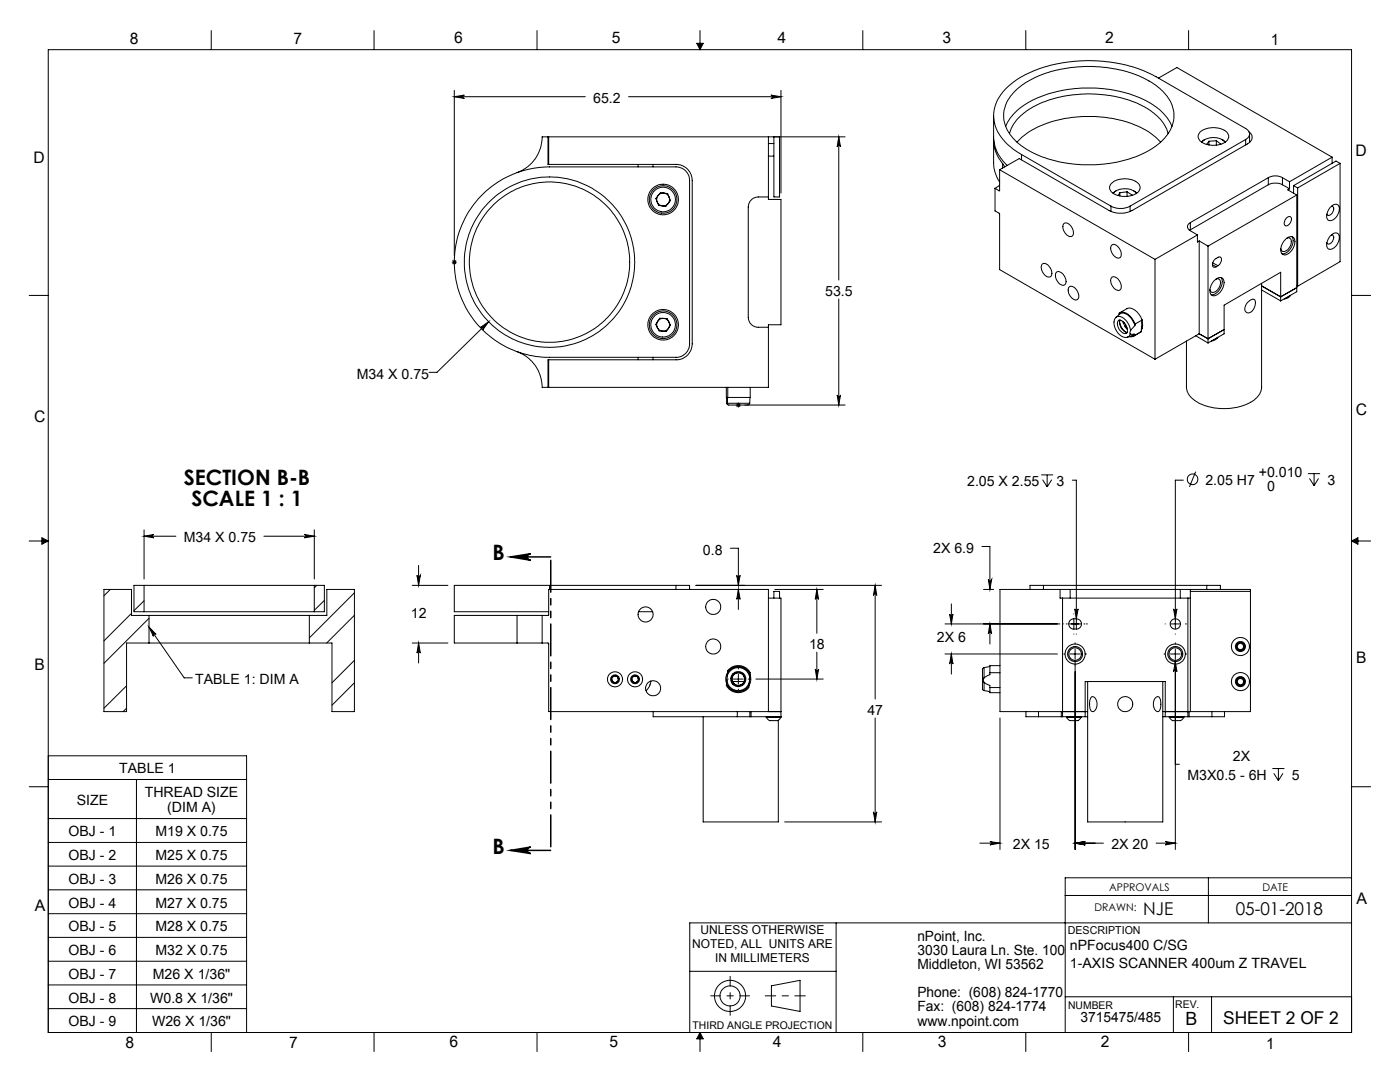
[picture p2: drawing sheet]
<svg xmlns="http://www.w3.org/2000/svg" width="279mm" height="216mm" viewBox="0 0 279 216" stroke-linecap="round" stroke-linejoin="round" font-family="sans-serif">
<g fill="none" stroke="#000" stroke-width=".2">
<path d="M9.6 9.9h260.1v196.1h-260.1zM42.2 6.1v3.8M74.6 6.1v3.8M90.7 18v33M90.7 19.3h26.1M90.7 19.3l2-.3a.34 .34 0 0 0-.3 .3 .34 .34 0 0 0 .3 .3zM107.2 6.1v3.8M125.4 19.3h30.5M139.1 8.6h1.2l-.6 1.3zM139.7 6.1v3.8M153.8 19l2.1 .3-2.1 .3a.34 .34 0 0 0 .4-.3 .34 .34 0 0 0-.4-.3zM155.9 18v20.5"/>
<path d="M172.2 6.1v3.8M202.6 18.2a20.4 20.4 0 0 1 12.9-4.9 23.2 23.2 0 0 1 15.8 4.2 6.8 6.8 0 0 1 2.8 7.1 10.8 10.8 0 0 1-6.8 6.4 26.7 26.7 0 0 1-22.3-1.2 8.2 8.2 0 0 1-4.7-7.2 7 7 0 0 1 2.3-4.4zM204.7 6.1v3.8M231.2 15.6l3.7-2.1 31 17.9M237.2 6.1v3.8M95.5 39.6a19.3 19.3 0 0 1 14.2-6.3h25.6a2.67 2.67 0 0 1 2.3 2.7v32.6a2.65 2.65 0 0 1-2.7 2.7h-25.2a19 19 0 0 1-17.4-11.3 19 19 0 0 1 3.2-20.4zM109.4 27.3v5.5h.1M109.4 27.3h.1M109.4 27.3h-1.2v.6a7.5 7.5 0 0 1-5 6.5M109.5 32.8h25.4a3.3 3.3 0 0 1 3.2 3.2v32.6a3.2 3.2 0 0 1-3.2 3.2h-25.4M109.5 27.3h59.2M109.5 27.3v5.5"/>
<path d="M127.4 32.8v.5M130.3 32.8v.5M131.8 38.5l1.4 .1 .6 1.4-.9 1.2-1.5-.2-.5-1.4zM153.4 39.3h-2.1a2.05 2.05 0 0 0-2 2v22a1.99 1.99 0 0 0 2 2h2.1M153.4 27.3v12.5h2.5v25h-2.5v12.5h-43.9M153.4 28.6h1M153.4 31.2h1M154.4 27.3v12h1.2v-12M167.4 27.3v28.6M167.4 27.3l.3 2a.34 .34 0 0 0-.3-.3 .34 .34 0 0 0-.3 .3zM198.3 23.1v4.3a7.8 7.8 0 0 0 2.7 5.6M198.3 27.7a7.2 7.2 0 0 0 1.8 4.9"/>
<path d="M198.3 28v4.5a7.2 7.2 0 0 0 1.2 3.8M198.6 37.6v4.5l.9 .6v11.1l31 17.9M198.6 37.6l.8 .5M199.5 38l-.1 .1M199.5 36.9l-.9 .7M199.5 33.9l31 17.9M199.5 33.9v4.1M200.1 32.6l.4 .7M200.1 32.6v.9M200.7 25.2a11.7 11.7 0 0 1 7.3-6 26.7 26.7 0 0 1 21.6 1.4 10 10 0 0 1 4.3 4.6M201.5 26.7a9.4 9.4 0 0 1 5.7-5.9 25.3 25.3 0 0 1 21.4 .6 8.6 8.6 0 0 1 4.5 5.3M203 28.4a17.8 17.8 0 0 1 11.4-5 23.8 23.8 0 0 1 15 3.1l2.2 1.9"/>
<path d="M203.9 30.8l17.8 10.3M203.9 30.8v1.1M221.7 36.7a4.2 4.2 0 0 1 5.7 .1 1.48 1.48 0 0 1-1.2 2.1l-1.3 .3a3.3 3.3 0 0 1-3.4-1.4l-.1-.5zM222.2 38.6a3.3 3.3 0 0 1 4.6 0M222.7 38.1l-.6 .4M223.5 38.5l-.3 .5M223.5 38.5v.6M224.9 38.3l1 .6v.1M224.9 38.3l-1.4 .2M224.9 38.3v.9M226.2 38.1l.7 .4M239.5 26.4v-.1a4.4 4.4 0 0 1 5.4 .2 1.4 1.4 0 0 1-.9 2.1l-.9 .3-1.4 .1a2.37 2.37 0 0 1-2.6-1.8z"/>
<path d="M239.9 28.4a3.3 3.3 0 0 1 4.6 0M240.4 27.9l-.6 .4M241.3 28.2l-.5 .6M241.3 28.2v.7M242.7 28.1l.9 .7M242.7 28.1l-1.4 .1M242.7 28.1v.9M243.9 27.9l.6 .4M248.6 27.8a1.16 1.16 0 0 0 .8-1.1 1.16 1.16 0 0 0-.8-1.1l-17.9-10.3a29.6 29.6 0 0 0-27.2 .2 9.8 9.8 0 0 0-5.2 7 8 8 0 0 0 3.6 7l2 1.3M248.6 27.8l-23.1 13.3M248.6 27.8v1.1M249.3 26.3a1.35 1.35 0 0 1 .6 1.3 1.35 1.35 0 0 1-.9 1.1l-23.3 13.4a5.1 5.1 0 0 1-4.3-.1l-18-10.4-3.9 2.3"/>
<path d="M249.4 26.7v1.7M253.1 35.5a3 3 0 0 1 2.8 0M253.1 36.9l.1-.1a3.2 3.2 0 0 1 2.7 .1M253.1 35.5l-15.5 8.9M253.1 36.9l-15.5 9M253.1 35.5v1.4M255.9 35.5l1.5 .8M255.9 36.9l1.5 .8M255.9 35.5v1.4M257.4 37.7l-.4 .2 1.8 1M257.4 36.3v1.4M258.2 37l.8 .5"/>
<path d="M258.2 37v1.6M258.8 38.9v19.3l-3.2 1.8M258.8 38.9l-17.7 10.2M259 37.5v19.6M265.9 31.4l-8.5 4.9M265.9 31.4v1.2M267.4 32.6l-.8-.5-8.4 4.9M267.4 32.6l-8.4 4.9M267.4 32.6v19.6l-8.4 4.9M5.8 58.9h3.8M90.2 52.3h1M90.3 52l.7 .7"/>
<path d="M90.7 51.8v1M91 52l-.7 .7M167.4 59.7v21.1M208 52.7a1.17 1.17 0 0 1 1.7 .9 1.02 1.02 0 0 1-.3 1.7 1.95 1.95 0 0 1-1.4-2.6zM210.8 54.3a1.37 1.37 0 0 1 1.8 1.1 1 1 0 0 1-.4 1.5 1.93 1.93 0 0 1-1.4-2.6zM212.3 44.6a1.44 1.44 0 0 1 1.8 1.3 .81 .81 0 0 1-.5 1.3 1.97 1.97 0 0 1-1.3-2.6zM213.3 57.4a1.1 1.1 0 0 1 1.7 .7l.1 .1a1.03 1.03 0 0 1-.4 1.7l-.2-.1a2.12 2.12 0 0 1-1.2-2.4zM221.7 41.1l.2 .1a4.2 4.2 0 0 0 3.6-.1M221.7 41.1v1.1M221.9 48.9a1.35 1.35 0 0 1 1.7 1l.1 .2a.91 .91 0 0 1-.5 1.4 1.89 1.89 0 0 1-1.3-2.6zM221.9 55.3a1.58 1.58 0 0 1 1.8 1.5 .78 .78 0 0 1-.3 1.1 .78 .78 0 0 1-1.1-.4l-.4-.7a1.3 1.3 0 0 1 0-1.5zM225.5 41.1v1.1"/>
<path d="M230.5 51.8v19.9M237.6 44.4a.87 .87 0 0 0-.6 .8 .87 .87 0 0 0 .6 .8l1.4 .9M237.6 45.9l-.2 .1M237.6 44.4v1.5M239 46.9v1.4l.3-.2M239 46.9l-8.5 4.9M239.3 48.1v18.5M239.3 48.1l1.8 1M241.1 49.1v19.3M242 52.8l.7 .4M242 52.5l1.1 .5M242.3 56.1a1.27 1.27 0 0 1 1.7-.5 2.46 2.46 0 0 1-.9 3.1 .94 .94 0 0 1-1.2 .2 .94 .94 0 0 1-.4-1.2l.2-.8z"/>
<path d="M242.7 55.7a.68 .68 0 0 1 .8 .2 .68 .68 0 0 1 0 .8 1.61 1.61 0 0 1-1.7 1.6l-.3-.5M243.1 53a1.18 1.18 0 0 0 .5-1.7h-.4l-.6 .3a1.18 1.18 0 0 0-.4 1.7l.5-.1M243.1 53l-.4 .2M243.7 55.4a2.54 2.54 0 0 1-1.1 3.2l-.9 .2M251.8 56.6v20.6a4.3 4.3 0 0 1-3.3 3.6l-1.4 .4-2.8 .3a8.8 8.8 0 0 1-7-2.7l-.4-.7-.1-.7v-9.3M251.8 57l3.8 2.2 3.2-1.8M251.8 57.9l3.8 2.1M256.6 47.7a.97 .97 0 0 1 1.8 .1 2.62 2.62 0 0 1-2.1 3 1.22 1.22 0 0 1-.6-1.8zM256.7 59.4l.8-.5-.5 .6-.7 .2M256.7 43.6a.54 .54 0 0 1 .6-.4 .54 .54 0 0 1 .4 .6l-.1 .4a.83 .83 0 0 1-1.2 .7l-.1-.1a1.38 1.38 0 0 1 .4-1.2zM256.8 47.5a.71 .71 0 0 1 .8 .2 .71 .71 0 0 1 .1 .9l-.2 .5a1.38 1.38 0 0 1-1.7 1l-.2-.5M257.8 47.2a2.51 2.51 0 0 1-1.1 3.2l-.5 .3-.3-.1"/>
<path d="M258.8 57l.2 .1M265.5 47.1a1 1 0 0 1 1.7-.2 2.27 2.27 0 0 1-1.9 2.8 1.31 1.31 0 0 1-.3-1.9zM265.5 41.3a1 1 0 0 1 1.7-.1 2.27 2.27 0 0 1-1.9 2.8 1.31 1.31 0 0 1-.3-1.9zM265.7 41.2a.68 .68 0 0 1 .5 .5 .68 .68 0 0 1-.2 .7h-.1a.64 .64 0 0 1-.4 .5 .64 .64 0 0 1-.7-.2M265.7 46.9a.68 .68 0 0 1 .5 .5 .68 .68 0 0 1-.2 .7l-.1 .1a.64 .64 0 0 1-.4 .5 .64 .64 0 0 1-.7-.3M269.7 58.9h3.8M95.8 65.4l1.7-1.2-1.2 1.6a.34 .34 0 0 0 0-.4 .34 .34 0 0 0-.5 0zM97.5 64.2l-10.3 10.1h-1.6M103.2 70.2a7.6 7.6 0 0 1 5 7.1h1.2M109.4 77.3h.1M109.5 71.8h-.1v5.5M109.5 71.8v5.5"/>
<path d="M127.4 71.3v.5M130.3 71.3v.5M131.7 63.5l1.4 .1 .7 1.3-.8 1.2-1.4-.1-.7-1.3zM145 77.3l.1 3.3v-.1M145.2 79.3l-.1 1.2M145.2 77.3v2M149.7 79.3l-.1 1.2M149.7 77.3v2h-4.5M167.1 78.8a.34 .34 0 0 0 .3 .3 .34 .34 0 0 0 .3-.3l-.3 2zM222.7 63.3a2.56 2.56 0 0 0 .8 3.5 1.51 1.51 0 0 0 1.5 .5M222.7 63.3l.7-.6a1.68 1.68 0 0 1 2.3 .7l.6 .9 .2 .7M222.7 63.3a1.8 1.8 0 0 1 2.4 1.2l.3 .5 .2 1"/>
<path d="M223.2 64a1.39 1.39 0 0 1 1.6 1.1l.2 .7a.59 .59 0 0 1-.3 .8 .59 .59 0 0 1-.8-.3 1.91 1.91 0 0 1-.7-2.3zM223.3 62.8v-.3a1.87 1.87 0 0 1 2.5 .9l.7 1.3M223.4 64.2l.4 1.1 .8 1M223.5 62.4l1.4-.8a2.3 2.3 0 0 1 2.6 1.4l.4 .9M223.5 63.9a2.01 2.01 0 0 0 1.5 2.4M224.1 64.2l.1 .4h.2M224.3 64.4l.1 .2M224.4 65l.6 .7M224.4 64.9v.1M224.5 64.6h-.1M224.6 64.9l.3 .5M224.6 64.9l-.2 .1"/>
<path d="M224.6 64.8l-.2 .1M224.7 64.9h-.1M225.6 66.6l.7 .1M225.6 66.6l-.2 .4-.4 .3M225.6 66v.6M226.3 66.7l-.4 .3-.9 .3M226.3 66.7v.3l-.1 .1-.8 .1M226.5 65l-.9 1M226.5 64.7v.3M227.8 66.2l-.2 .1M227.8 66.2l-1.6 .9M227.8 65.7h.1"/>
<path d="M227.9 64.2a1.93 1.93 0 0 1-.1 1.7M227.9 63.9l-1.4 .8M227.9 63.9l-.1 2.3M228 65.5l-.2 .1M238.6 67l2.5 1.4M239.3 66.6l-8.8 5.1M242.2 67.8l.8-.5-.5 .5-.7 .3M244.3 65.8l-3.2 1.8-1.8-1M249.1 60.2a.9 .9 0 0 1 1.3-.3 2.08 2.08 0 0 1-1.3 2.5 1.01 1.01 0 0 1-.4-1.7zM255.6 60v-5.7l-11.3 6.6v5.7l-3.2 1.8M145.1 80.5h4.5M146.8 80.8h1"/>
<path d="M147 80.5l.7 .7M147.4 80.3v1M147.7 80.5l-.7 .7M148.6 80.8h20.1M149.6 80.5l-.3 .3h-3.9l-.3-.2M207.8 94.8h2.4M208.1 95.7l.9 1.5M209 94.8v2.4M209.9 95.7l-.9 1.5M214 95.8h.8v29.7M236.1 95.8h-1.5v29.7M238.6 94.1l-1.2 3.1"/>
<path d="M261 94.5h2.5M261.3 95.5l1 1.4M262.3 94.5v2.4M263.1 95.5l-.8 1.4M5.8 107.9h3.8M8.4 107.3l1.2 .6-1.2 .7zM22 117.6l-1.3 1.3M28.8 107l1.9-.4a.34 .34 0 0 0-.3 .4 .34 .34 0 0 0 .3 .3zM28.8 116.8h33.9M28.8 116.8h-2.1v5.3h2.1M28.8 116.8v5.3M28.8 105.7v9.8"/>
<path d="M28.8 107h6.3M28.8 119.9l-2.1 1.9M52.7 107h10M60.7 106.6l2 .4-2 .3a.34 .34 0 0 0 .4-.3 .34 .34 0 0 0-.4-.4zM62.7 116.8h2v5.3h-2M62.7 105.7v9.8M62.7 116.8v5.3M63.2 116.8l-.5 .5M64.7 119.8l-2 2M70.7 118.3l-9 9M82.3 116.8h7.1M83.2 114.8a.34 .34 0 0 0 .4 .3 .34 .34 0 0 0 .3-.3l-.4 2z"/>
<path d="M83.5 112.8v4M109.7 116.8h-19v5.3h18.8M109.7 116.8h25.2M109.7 116.8v.8M134.9 116.8h2.7v.8M134.9 116.8v.8M138.9 116.8h37M145.8 109.4h1.6v7.4M147 114.8a.34 .34 0 0 0 .4 .3 .34 .34 0 0 0 .3-.3l-.3 2zM147.4 117.6v4M147.4 117.6l.3 2a.34 .34 0 0 0-.3-.3 .34 .34 0 0 0-.4 .3zM153.4 119.3h2.5v23.8"/>
<path d="M154.4 119.3v-1.3h1.2v1.3M154.6 117.6h9.7M163 117.6v8.8M163 117.6l.4 2a.34 .34 0 0 0-.4-.3 .34 .34 0 0 0-.3 .3zM174.7 116.8v22.7M174.7 116.8l.3 2a.34 .34 0 0 0-.4-.3 .34 .34 0 0 0-.3 .3zM196 109h1.6v8.6M196.3 117.6h2M197.2 115.6a.34 .34 0 0 0 .4 .3 .34 .34 0 0 0 .3-.3l-.3 2zM208.2 116.8h-2.6v.8M208.2 116.8h32.6M208.2 116.8v.8"/>
<path d="M211.6 117.6h-12v24.4h17.5M211.6 117.6h2M211.6 117.6v1.7h26M212.1 119.3v23.7M213.6 117.6h21.9M213.6 117.6v1.7M235.5 117.6h2.1M235.5 117.6v1.7M237.1 119.3v23.7M237.6 117.6h12v24.4h-17.5M237.6 118h12M237.6 117.6v24.4"/>
<path d="M240.8 116.8h2.8v.8M240.8 116.8v.8M269.7 107.9h3.8M269.7 107.9l1.3-.6v1.3zM25.3 136.8l-4.6 4.5M26.2 122.4l-5.5 5.5M28.8 122.1h33.9M29.7 123.4l-9 9M29.7 125.1l1.5 1.5a.33 .33 0 0 0-.5-.1 .33 .33 0 0 0-.1 .5zM29.7 122.8h32M29.7 128.3h32M29.7 122.8h-3.5v-5.2h-5.5v24.4h4.6v-13.7h4.4"/>
<path d="M29.7 125.1l7.1 10.2h1.6M29.7 122.8v5.5M61.7 122.8h3.5v-5.2h5.5v24.4h-4.4v-13.7h-4.6M61.7 122.8v5.5M70.7 131.8l-4.4 4.4M70.7 122.8l-5.5 5.5M70.7 136.2l-4.4 4.5M82.3 128.3h7.1M83.5 128.3v4M83.5 128.3l.4 2a.34 .34 0 0 0-.3-.3 .34 .34 0 0 0-.4 .3zM103.2 128.3h5M103.2 122.8h5"/>
<path d="M103.2 122.8h-12.5v5.5h12.5M103.2 122.8v5.5M108.2 128.3l1.3 .1v13.6h46.4M108.2 122.8l1.3-.1v-5.1h43.9v24.4M108.2 122.8v5.5M122 135.3l.6-.5 .7 .3 .1 .7-.5 .5-.7-.3zM126 135.3l.6-.5 .7 .3 .1 .7-.5 .5-.7-.3zM127.5 122.1h2.7M129.9 135.9a3.3 3.3 0 0 1-1 1.9M145 136.4a2.5 2.5 0 0 0 2.1 1.6 2.5 2.5 0 0 0 2.4-1.2M145 136.4v.4a2.73 2.73 0 0 0 4.4 .4l.1-.4M145.1 135.7a2.29 2.29 0 0 0 2 2.1 2.29 2.29 0 0 0 2.4-1.7"/>
<path d="M145.1 135.7l-.1 .7M145.1 135.5h.2M145.1 134.9v.8M145.1 134.9a2.29 2.29 0 0 1 2.4-1.7 2.29 2.29 0 0 1 2.1 2.1M145.2 134.2a2.51 2.51 0 0 1 2.4-1.2 2.51 2.51 0 0 1 2.1 1.6M145.2 134.2l-.1 .7M145.2 134.2v-.4a2.71 2.71 0 0 1 4.5 .4v.4M145.2 134.2a2.42 2.42 0 0 0-.2 2.2M146.2 136.1l.2 .4M146.2 136h2.3M146.2 136.1l-.2 .1M146.3 134.4l.1 .2"/>
<path d="M146.3 135.5h2M146.4 134.6a1.29 1.29 0 0 0-.2 1.5M146.4 136.5a1.23 1.23 0 0 0 1.6 .1M146.4 136.5l-.1 .1M146.6 134.2l.1 .2M146.7 134.4a1.38 1.38 0 0 1 1.5 .1M146.7 134.4l-.3 .2M147.4 133.2v.3M147.4 134.5v2M147.4 137.5v.3M148 136.6l.1 .2M148.2 134.5l.3 .4"/>
<path d="M148.3 136.4l-.3 .2M148.3 136.4l.1 .2M148.4 134.4l-.2 .1M148.5 134.9l.1 .1a1.2 1.2 0 0 1-.3 1.4M148.6 134.8l-.1 .1M149.3 135.5h.3M149.5 136.1v.7M149.6 135.3l-.1 .8M149.7 134.6l-.1 .7M149.7 134.6l.1 .4a2.75 2.75 0 0 1-.3 1.8M150.8 135.5h13.5M162.7 133.5a.34 .34 0 0 0 .3 .3 .34 .34 0 0 0 .4-.3l-.4 2z"/>
<path d="M163 130.1v5.4M188.6 130.5h22.4M188.6 124.5h22.9M189.5 122.5a.34 .34 0 0 0 .3 .3 .34 .34 0 0 0 .4-.3l-.3 2zM189.9 120.5v4M189.9 130.5v4M189.9 130.5l.3 2a.34 .34 0 0 0-.4-.3 .34 .34 0 0 0-.3 .3zM196.4 133.2l-.3 .3v3.7a.43 .43 0 0 0 .3 .6M196.4 135.3l-.1 .4 .1 .4M196.4 136.1l1.2 .7v.4M196.4 133.2v2.1M196.4 136.1v1.7"/>
<path d="M196.4 137.8l1.2 .2M197.6 134.2v.4l-1.2 .7M197.6 137.2v1h2M197.6 133l-1.2 .2M197.6 134.2h2M197.6 137.2h2M197.6 124.5v4M197.6 124.5l.3 2a.34 .34 0 0 0-.3-.3 .34 .34 0 0 0-.4 .3zM199.6 132.8h-2v1.4M212.3 124.5h.1M212.3 130.5h.2M212.8 124.5h.1"/>
<path d="M213.3 124.5h2.5M213.6 130.5h1.9M214.3 123.5h.6a1.01 1.01 0 0 1 .9 1.1 1.01 1.01 0 0 1-1 .9M214.3 123.5a1.02 1.02 0 0 0-1 1 1.02 1.02 0 0 0 1 1M214.3 125.5h.5M214.3 122.5h.1M214.3 123.5v2M214.3 126.5h.1M214.5 121.5a.34 .34 0 0 0 .3 .3 .34 .34 0 0 0 .4-.3l-.4 2zM214.6 131.8v37.7M214.6 128.3v.2M214.6 129.5v2"/>
<path d="M214.8 126.5h.1M216.3 124.5h.1M216.6 130.5h.2M216.8 124.5h.1M217.1 136v28h15v-28M217.7 139.2a.71 .71 0 0 1 .8 0 .71 .71 0 0 1 .3 .6 1.59 1.59 0 0 1-.8 2.2 1.72 1.72 0 0 1-.5-2zM230.5 139.3a.57 .57 0 0 1 .7-.3 .57 .57 0 0 1 .4 .7l.1 .4a1.59 1.59 0 0 1-.7 1.9 1.81 1.81 0 0 1-.5-2.7zM232.3 130.5h.3M232.5 124.5h.1M233.6 130.5h1.9M233.6 124.5h1.9M234.2 121.5a.34 .34 0 0 0 .3 .3 .34 .34 0 0 0 .4-.3l-.3 2z"/>
<path d="M234.6 131.8v37.7M234.6 132l.3 2a.34 .34 0 0 0-.4-.3 .34 .34 0 0 0-.3 .3zM234.6 126.5h.1M234.6 128.3v.2M234.6 129.5v2M236.6 124.5h.1M236.6 130.5h.2M5.8 157h3.8M9.6 150.8h39.6v55.2M9.6 155.5h39.6M25.3 141.3l-.7 .7M27.2 155.5v50.5"/>
<path d="M130.4 142v1h16.7M140.3 143v21h15v-20.3M147.1 143h2.5M147.1 142v1M149.6 143h.3M149.6 142v1M149.9 143h6M149.9 142v1M152.9 143.1a1.66 1.66 0 0 0 1.9 .7 .86 .86 0 0 0 1.1-.7M152.9 143.1h3M152.9 143v.1M174.7 143.3v20.7"/>
<path d="M199.6 143.3v26.2M204.8 142v1h2.5M207.3 143h4.5M207.3 142v1M211.8 143h.3M211.8 142v1M212.1 143h4.5M212.9 143.1a1.7 1.7 0 0 0 1.9 .7 .85 .85 0 0 0 1-.7M212.9 143.1h2.9M212.9 143v.1M215.8 143v.1M216.6 143h.5"/>
<path d="M216.6 143v-7h16v7M232.1 143h.5M232.6 143h4.5M233.4 143.1a1.7 1.7 0 0 0 1.9 .7 .85 .85 0 0 0 1-.7M233.4 143.1h2.9M233.4 143v.1M234.6 152.5h.8M236.3 143v.1M237.1 143h.2M237.3 143h4.6M237.3 142v1M241.9 142v1"/>
<path d="M244.4 142v1h-2.5M253.9 153.4h2.4M254.2 154.3l.9 1.5M255.1 153.4v2.4M256 154.3l-.9 1.5M269.7 157h3.8M9.6 163.3h39.6M9.6 168.1h39.6M9.6 172.8h39.6M9.6 177.6h39.6M156.6 164h19.3M174.3 162a.34 .34 0 0 0 .3 .3 .34 .34 0 0 0 .4-.3l-.3 2z"/>
<path d="M195.5 168.2h4.1M197.6 167.9l2 .3-2 .4a.34 .34 0 0 0 .3-.3 .34 .34 0 0 0-.3-.4zM212.6 178.7h57.1M214.6 168.2h5.6M214.6 168.2l2-.3a.34 .34 0 0 0-.4 .4 .34 .34 0 0 0 .4 .3zM230.7 168.2h3.9M232.6 167.9l2 .3-2 .4a.34 .34 0 0 0 .3-.3 .34 .34 0 0 0-.3-.4zM241.2 175.2v8.9M269.7 175.2h-57.1v30.8M9.6 182.3h39.6M9.6 187h39.6M9.6 191.8h39.6"/>
<path d="M9.6 196.5h39.6M137.7 193.8h29.2M154 196.7l5.7-1.1v6.2l-5.7-1.1zM166.9 184.1v21.9M212.6 198.9h57.1M234.2 198.9v7.1M241.8 198.9v7.1M269.7 184.1h-132v21.9M9.6 201.3h39.6M42.2 206v3.8M74.6 206v3.8M107.2 206v3.8"/>
<path d="M139.7 206v3.8M139.7 206l.6 1.3h-1.2zM172.2 206v3.8M204.7 206v3.8M237.2 206v3.8"/>
<circle cx="132.3" cy="39.8" r="3.1"/>
<circle cx="132.3" cy="39.8" r="1.27"/>
<circle cx="132.3" cy="39.8" r="2.46"/>
<circle cx="132.4" cy="39.8" r="2.75"/>
<circle cx="109.7" cy="52.3" r="16"/>
<circle cx="109.7" cy="52.3" r="17"/>
<circle cx="132.3" cy="64.8" r="2.45"/>
<circle cx="132.3" cy="64.8" r="3"/>
<circle cx="132.3" cy="64.8" r="1.28"/>
<circle cx="132.3" cy="64.8" r="2.75"/>
<circle cx="238" cy="95.6" r="1.06"/>
<circle cx="122.7" cy="135.6" r="1.51"/>
<circle cx="122.7" cy="135.6" r=".66"/>
<circle cx="122.8" cy="135.5" r=".87"/>
<circle cx="126.7" cy="135.5" r=".87"/>
<circle cx="126.7" cy="135.6" r="1.49"/>
<circle cx="126.7" cy="135.5" r=".65"/>
<circle cx="128.8" cy="122.6" r="1.49"/>
<circle cx="130.3" cy="137.3" r="1.51"/>
<circle cx="142.3" cy="121.1" r="1.51"/>
<circle cx="142.3" cy="129" r="1.51"/>
<circle cx="147.3" cy="135.5" r="1.5"/>
<circle cx="147.3" cy="135.5" r="1.24"/>
<circle cx="214.5" cy="130.5" r="1.49"/>
<circle cx="214.6" cy="130.5" r="1.24"/>
<circle cx="214.6" cy="130.5" r="2.01"/>
<circle cx="234.5" cy="130.5" r="1.25"/>
<circle cx="234.5" cy="130.5" r="1.49"/>
<circle cx="234.6" cy="124.5" r="1.03"/>
<circle cx="234.6" cy="130.5" r="2.01"/>
<circle cx="247.5" cy="136" r="1.8"/>
<circle cx="247.6" cy="129" r=".63"/>
<circle cx="247.6" cy="136" r=".63"/>
<circle cx="247.6" cy="136" r=".8"/>
<circle cx="247.6" cy="129" r="1.79"/>
<circle cx="247.6" cy="129" r="1"/>
<circle cx="247.6" cy="136" r="1"/>
<circle cx="247.6" cy="129" r=".79"/>
<circle cx="224.6" cy="140.5" r="1.5"/>
<circle cx="145.7" cy="198.7" r="2"/>
<circle cx="145.7" cy="198.7" r="3.1"/>
</g>
<path d="M152.7 198.7h8" fill="none" stroke="#000" stroke-width=".2" stroke-dasharray="15.2 1.3 1.3 1.3" stroke-dashoffset="13.2"/>
<path d="M141.8 198.7h7.8M145.7 194.8v7.8" fill="none" stroke="#000" stroke-width=".2" stroke-dasharray="15.2 1.3 1.3 1.3" stroke-dashoffset="13.3"/>
<path d="M8.4 107.3v1.3l1.2-.6zM139.7 206l-.6 1.3h1.2zM139.1 8.6l.6 1.3 .6-1.3zM269.7 108l1.3-.7v1.3z" fill-rule="evenodd" fill="#000"/>
<path d="M101.9 111.1h8M101.9 111.1l4-.6a.65 .65 0 0 0-.6 .6 .65 .65 0 0 0 .6 .7zM101.9 169.7h8M101.9 169.7l4-.7a.65 .65 0 0 0-.6 .7 .65 .65 0 0 0 .6 .6z" fill="none" stroke="#000" stroke-width=".3"/>
<path d="M109.9 111.1v58.6" fill="none" stroke="#000" stroke-width=".3" stroke-dasharray="6.3 1.3 1.3 1.3 1.3 1.3" stroke-dashoffset="-.7"/>
<g fill="#000">
<path d="M95.8 65.4l1.7-1.2-1.2 1.6a.34 .34 0 0 0 0-.4 .34 .34 0 0 0-.5 0zM29.7 125.1l1.5 1.5a.33 .33 0 0 0-.5-.1 .33 .33 0 0 0-.1 .5z"/>
<path d="M90.7 19.3l2-.3a.34 .34 0 0 0-.3 .3 .34 .34 0 0 0 .3 .3zM153.8 19l2.1 .3-2.1 .3a.34 .34 0 0 0 .4-.3 .34 .34 0 0 0-.4-.3z"/>
<path d="M167.1 78.8a.34 .34 0 0 0 .3 .3 .34 .34 0 0 0 .3-.3l-.3 2zM167.4 27.3l.3 2a.34 .34 0 0 0-.3-.3 .34 .34 0 0 0-.3 .3z"/>
<path d="M28.8 107l1.9-.4a.34 .34 0 0 0-.3 .4 .34 .34 0 0 0 .3 .3zM60.7 106.6l2 .4-2 .3a.34 .34 0 0 0 .4-.3 .34 .34 0 0 0-.4-.4z"/>
<path d="M101.9 111.1l4-.6a.65 .65 0 0 0-.6 .6 .65 .65 0 0 0 .6 .7zM101.9 169.7l4-.7a.65 .65 0 0 0-.6 .7 .65 .65 0 0 0 .6 .6z"/>
<path d="M163 117.6l.4 2a.34 .34 0 0 0-.4-.3 .34 .34 0 0 0-.3 .3zM162.7 133.5a.34 .34 0 0 0 .3 .3 .34 .34 0 0 0 .4-.3l-.4 2zM83.2 114.8a.34 .34 0 0 0 .4 .3 .34 .34 0 0 0 .3-.3l-.4 2zM83.5 128.3l.4 2a.34 .34 0 0 0-.3-.3 .34 .34 0 0 0-.4 .3zM174.7 116.8l.3 2a.34 .34 0 0 0-.4-.3 .34 .34 0 0 0-.3 .3zM174.3 162a.34 .34 0 0 0 .3 .3 .34 .34 0 0 0 .4-.3l-.3 2zM147.4 117.6l.3 2a.34 .34 0 0 0-.3-.3 .34 .34 0 0 0-.4 .3zM147 114.8a.34 .34 0 0 0 .4 .3 .34 .34 0 0 0 .3-.3l-.3 2zM234.2 121.5l.4 2 .3-2a.34 .34 0 0 1-.4 .3 .34 .34 0 0 1-.3-.3zM214.5 121.5l.3 2 .4-2a.34 .34 0 0 1-.4 .3 .34 .34 0 0 1-.3-.3zM234.6 132l-.4 2a.34 .34 0 0 1 .3-.3 .34 .34 0 0 1 .4 .3zM214.6 168.2l2-.3a.34 .34 0 0 0-.4 .4 .34 .34 0 0 0 .4 .3zM232.6 167.9l2 .3-2 .4a.34 .34 0 0 0 .3-.3 .34 .34 0 0 0-.3-.4zM197.6 167.9l2 .3-2 .4a.34 .34 0 0 0 .3-.3 .34 .34 0 0 0-.3-.4zM214.6 168.2l2-.3a.34 .34 0 0 0-.4 .4 .34 .34 0 0 0 .4 .3zM189.9 130.5l.3 2a.34 .34 0 0 0-.4-.3 .34 .34 0 0 0-.3 .3zM189.5 122.5a.34 .34 0 0 0 .3 .3 .34 .34 0 0 0 .4-.3l-.3 2zM197.2 115.6a.34 .34 0 0 0 .4 .3 .34 .34 0 0 0 .3-.3l-.3 2zM197.6 124.5l.3 2a.34 .34 0 0 0-.3-.3 .34 .34 0 0 0-.4 .3z"/>
</g>
<g font-size="4.2">
<text x="36.7" y="96.7">SECTION B-B</text>
<text x="38.2" y="100.9">SCALE 1 : 1</text>
<text x="98.3" y="111.8">B</text>
<text x="98.3" y="170.4">B</text>
</g>
<text font-size="3.6" x="236.6" y="204.6">B</text>
<g font-size="3.5">
<text x="228.2" y="182.5">NJE</text>
<text x="246.6" y="182.5">05-01-2018</text>
<text x="244.1" y="204.4">SHEET 2 OF 2</text>
</g>
<g font-size="3.2">
<text x="25.9" y="8.7">8</text>
<text x="58.6" y="8.8">7</text>
<text x="90.6" y="8.6">6</text>
<text x="122.1" y="8.7">5</text>
<text x="155.2" y="8.6">4</text>
<text x="188.1" y="8.7">3</text>
<text x="220.6" y="8.7">2</text>
<text x="253.6" y="9">1</text>
<text x="6.7" y="32.5">D</text>
<text x="270.5" y="31.2">D</text>
<text x="270.6" y="82.8">C</text>
<text x="6.8" y="84.1">C</text>
<text x="6.9" y="133.7">B</text>
<text x="270.7" y="132.3">B</text>
<text x="7" y="181.7">A</text>
<text x="270.8" y="180.4">A</text>
<text x="25" y="209">8</text>
<text x="57.7" y="209.1">7</text>
<text x="89.7" y="209">6</text>
<text x="121.6" y="209">5</text>
<text x="154.3" y="209">4</text>
<text x="187.2" y="209">3</text>
<text x="219.7" y="209">2</text>
<text x="252.7" y="209.4">1</text>
</g>
<g font-size="2.8">
<text x="118.4" y="20.5">65.2</text>
<text x="164.7" y="59">53.5</text>
<text x="71.2" y="75.5">M34 X 0.75</text>
<text x="251.2" y="95.2">+0.010</text>
<text x="193" y="97">2.05 X 2.55</text>
<text x="210.9" y="97">3</text>
<text x="240.6" y="96.7">2.05 H7</text>
<text x="252.9" y="98">0</text>
<text x="264.9" y="96.7">3</text>
<text x="36.7" y="108.2">M34 X 0.75</text>
<text x="140.3" y="110.6">0.8</text>
<text x="186.2" y="110.3">2X 6.9</text>
<text x="82" y="123.2">12</text>
<text x="161.5" y="129.5">18</text>
<text x="187" y="128.1">2X 6</text>
<text x="38.9" y="136.5">TABLE 1: DIM A</text>
<text x="173.1" y="142.6">47</text>
<text x="23.8" y="154.3">TABLE 1</text>
<text x="237" y="155.6">M3X0.5 - 6H</text>
<text x="246" y="151.8">2X</text>
<text x="257.8" y="155.6">5</text>
<text x="15.3" y="160.6">SIZE</text>
<text x="28.9" y="159.1">THREAD SIZE</text>
<text x="13.7" y="166.9">OBJ - 1</text>
<text x="31" y="166.9">M19 X 0.75</text>
<text x="33.4" y="162.1">(DIM A)</text>
<text x="13.7" y="171.6">OBJ - 2</text>
<text x="31" y="171.6">M25 X 0.75</text>
<text x="202.1" y="169.5">2X 15</text>
<text x="221.8" y="169.5">2X 20</text>
<text x="13.7" y="176.3">OBJ - 3</text>
<text x="31" y="176.3">M26 X 0.75</text>
<text x="13.7" y="181.1">OBJ - 4</text>
<text x="13.7" y="185.8">OBJ - 5</text>
<text x="31" y="181.1">M27 X 0.75</text>
<text x="31" y="185.8">M28 X 0.75</text>
<text x="13.7" y="190.6">OBJ - 6</text>
<text x="31" y="190.6">M32 X 0.75</text>
<text x="183.1" y="187.7">nPoint, Inc.</text>
<text x="183.1" y="190.5">3030 Laura Ln. Ste. 100</text>
<text x="213.5" y="189.6">nPFocus400 C/SG</text>
<text x="13.7" y="195.3">OBJ - 7</text>
<text x="30.5" y="195.3">M26 X 1/36&quot;</text>
<text x="183.1" y="193.4">Middleton, WI 53562</text>
<text x="213.5" y="193.1">1-AXIS SCANNER 400um Z TRAVEL</text>
<text x="13.7" y="200">OBJ - 8</text>
<text x="30" y="200">W0.8 X 1/36&quot;</text>
<text x="183.1" y="199">Phone: (608) 824-1770</text>
<text x="183.1" y="201.8">Fax: (608) 824-1774</text>
<text x="215.6" y="203.9">3715475/485</text>
<text x="13.7" y="204.8">OBJ - 9</text>
<text x="30.4" y="204.8">W26 X 1/36&quot;</text>
<text x="183.1" y="204.6">www.npoint.com</text>
</g>
<g font-size="2.4">
<text x="138.1" y="189.2">NOTED, ALL UNITS ARE</text>
<text x="139.8" y="186.5">UNLESS OTHERWISE</text>
<text x="142.7" y="192">IN MILLIMETERS</text>
</g>
<text font-size="2.2" x="213.1" y="186.5">DESCRIPTION</text>
<g font-size="2.1">
<text x="221.4" y="177.7">APPROVALS</text>
<text x="251.9" y="177.7">DATE</text>
<text x="218.4" y="181.8">DRAWN:</text>
<text x="213.2" y="201.2">NUMBER</text>
<text x="234.6" y="201.2">REV.</text>
<text x="138.2" y="205.3">THIRD ANGLE PROJECTION</text>
</g>
</svg>
